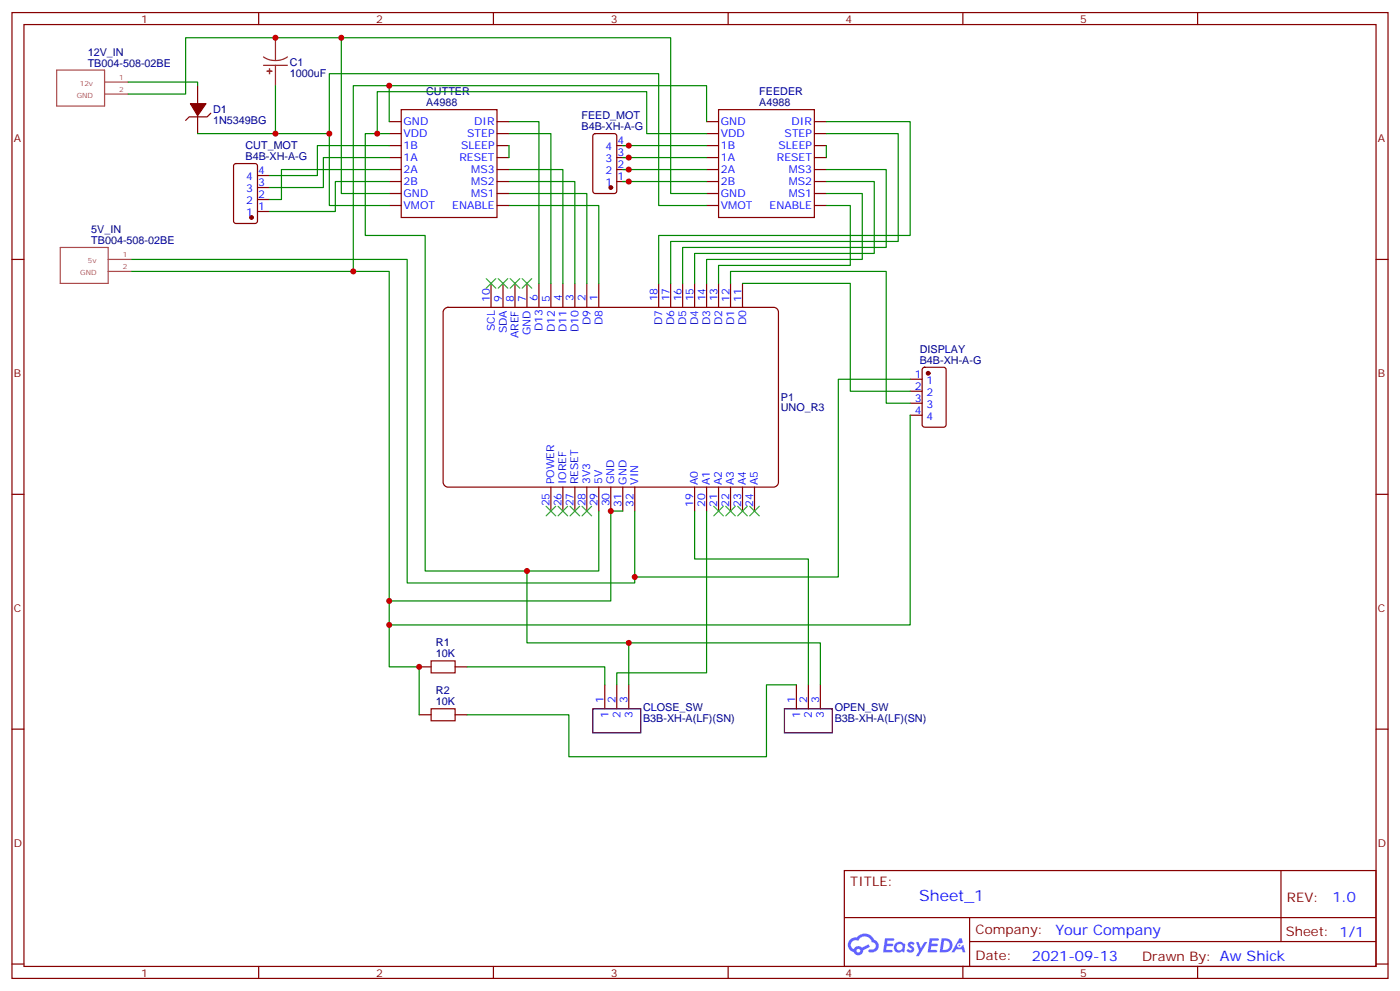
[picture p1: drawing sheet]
<svg xmlns="http://www.w3.org/2000/svg" width="412mm" height="292mm" viewBox="0 0 412 292" stroke-linecap="round" stroke-linejoin="round" font-family="sans-serif">
<g fill="none" stroke="#870000" stroke-width=".35">
<path d="M3.5 3.7h405.4v284.3h-405.4zM7.1 7.2h398.2v277.3h-398.2zM76.2 3.7v3.5M145.3 3.7v3.5M214.5 3.7v3.5M283.6 3.7v3.5M352.8 3.7v3.5M3.5 76.4h3.6M405.3 76.4h3.6M3.5 145.5h3.6M405.3 145.5h3.6M3.5 214.7h3.6"/>
<path d="M405.3 214.7h3.6M248.7 256.3h156.6v28.2h-156.6zM377.3 256.3v20.9M248.7 270.1h156.5M285.6 277.2h119.6M285.6 270.1v14.2M3.5 283.8h3.6M76.2 284.5v3.5M145.3 284.5v3.5M214.5 284.5v3.5M283.6 284.5v3.5M352.8 284.5v3.5"/>
<path d="M405.3 283.8h3.6"/>
</g>
<g fill="#5487ff">
<path d="M267.7 277.5a1.22 1.22 0 0 1 1.7 .2l-.4 .6a.47 .47 0 0 0-.3-.4 .47 .47 0 0 0-.5 .2l.1 .2a1.14 1.14 0 0 1 .8 1.8 1.14 1.14 0 0 1-1.9 0l-.2-.2 .5-.6 .7 .5a.29 .29 0 0 0 .3-.3 .29 .29 0 0 0-.2-.3 1.04 1.04 0 0 1-.6-1.7z"/>
<path d="M260.7 276.2h2.4l.3 .2-.2 .5-1.8 .1-.1 .8h1.5l.3 .4-.3 .4h-1.6l-.2 1.1h1.7l.2 .3-.2 .3-2.6 .1z"/>
<path d="M273.8 276.2h2.4l.3 .2-.1 .5-1.8 .1-.2 .8h1.6l.3 .4-.4 .4-1.6-.1-.1 1.1 1.7 .1 .2 .3-.2 .3-2.6 .1z"/>
<path d="M282.6 276.2h.7l.3 1.3-.6 .3a.69 .69 0 0 0-1 .3 .69 .69 0 0 0 .4 .9 .69 .69 0 0 0 .9-.6l.5-.2 .6 2.2h-.8l-.2-.9h-1.8l-.5 .9h-.8z"/>
<path d="M269.8 277.3h.8l.6 1.8 1.1-1.8h.9l-2.6 4.2h-.8l.9-1.5z"/>
<path d="M277.4 276.2l-.6 4.2h1.3a2.11 2.11 0 0 0 2.5-2.1 2.11 2.11 0 0 0-2.5-2.1zM278.1 277a1.39 1.39 0 0 1 1.7 1.4 1.39 1.39 0 0 1-1.8 1.2h-.3z"/>
<path d="M263.7 277.8a1.54 1.54 0 0 0-.1 2.2 1.54 1.54 0 0 0 2.2 .1l.6 .3 .3-2.3-.2-.3h-.4a1.49 1.49 0 0 0-2.4 0zM264 278.8a.94 .94 0 0 1 1.8 0 .94 .94 0 0 1-1.8 0z"/>
<path d="M250.4 276.6a2.18 2.18 0 0 0 1.1 3.7 1.44 1.44 0 0 0 1.6 .9 1.44 1.44 0 0 0 1.2-1.4l2-1.1-.5-.7-1.9 1a1.47 1.47 0 0 0-2.4 .4 1.39 1.39 0 0 1-.7-1.9 1.39 1.39 0 0 1 2-.5 2.12 2.12 0 0 1 2.2-1.3 2.12 2.12 0 0 1 1.9 1.7 1.14 1.14 0 0 1 1.1 1.4 1.14 1.14 0 0 1-1.7 .7 .43 .43 0 0 0-.5 .4 .43 .43 0 0 0 .4 .5 1.98 1.98 0 0 0 2.5-1.2 1.98 1.98 0 0 0-1.2-2.6 3.1 3.1 0 0 0-5.3-.6l-.9 .1zM252.3 279.9a.55 .55 0 0 1 1.1 0 .55 .55 0 0 1-1.1 0z"/>
<circle cx="282.6" cy="278.3" r=".26"/>
</g>
<path d="M130.8 91.1l1.1-.6h96a1.41 1.41 0 0 1 1.4 1.4v50.1a1.51 1.51 0 0 1-1.4 1.4h-96a1.51 1.51 0 0 1-1.4-1.4v-50.1z" fill="none" stroke="#800000" stroke-width=".35"/>
<g fill="none" stroke="#870000" stroke-width=".35">
<path d="M58.2 25.2v5.3M58.2 34v5.3M62.1 33.3l-1.1 1.1h-5.3l-1 1.1M114.7 39.3h3.5M114.7 35.8h3.5M118.2 32.3h28.2v31.7h-28.2zM146.4 39.3h3.5M146.4 35.8h3.5M174.9 39.5l.4-.2h5.7l.6 .5 .1 16.5-.5 .6-5.9 .1-.6-.5-.1-16.5zM208.1 39.3h3.6M208.1 35.8h3.6M211.7 32.3h28.2v31.7h-28.2z"/>
<path d="M239.9 39.3h3.5M239.9 35.8h3.5M69 48.4l.5-.2h5.6l.7 .4v16.5l-.4 .6-5.9 .1-.7-.5v-16.4zM75.8 58.7h3.6M75.8 55.2h3.6M75.8 51.7h3.6M114.7 53.4h3.5M114.7 49.9h3.5M114.7 46.4h3.5M114.7 42.9h3.5M114.7 57h3.5M146.4 53.4h3.5"/>
<path d="M146.4 49.9h3.5M146.4 46.4h3.5M146.4 42.9h3.5M146.4 57h3.5M181.7 53.4h3.5M181.7 49.9h3.5M181.7 46.4h3.5M181.7 42.9h3.5M208.1 53.4h3.6M208.1 49.9h3.6M208.1 46.4h3.6M208.1 42.9h3.6"/>
<path d="M208.1 57h3.6M239.9 53.4h3.5M239.9 49.9h3.5M239.9 46.4h3.5M239.9 42.9h3.5M239.9 57h3.5M75.8 62.3h3.6M114.7 60.5h3.5M146.4 60.5h3.5M208.1 60.5h3.6M239.9 60.5h3.5M144.6 83.4v7.1"/>
<path d="M148.2 83.4v7.1M151.7 83.4v7.1M155.2 83.4v7.1M158.7 83.4v7.1M162.3 83.4v7.1M165.8 83.4v7.1M169.3 83.4v7.1M172.9 83.4v7.1M176.4 83.4v7.1M194 83.4v7.1M197.6 83.4v7.1M201.1 83.4v7.1"/>
<path d="M204.6 83.4v7.1M208.1 83.4v7.1M211.7 83.4v7.1M215.2 83.4v7.1M218.7 83.4v7.1M268.1 111.7h3.5M268.1 115.2h3.5M268.1 118.7h3.5M271.9 108.3l.4-.2h5.7l.6 .5 .1 16.5-.5 .6-5.9 .1-.6-.5-.1-16.5zM268.1 122.2h3.5M162.3 143.4v7.1M165.8 143.4v7.1"/>
<path d="M169.3 143.4v7.1M172.9 143.4v7.1M176.4 143.4v7.1M179.9 143.4v7.1M183.4 143.4v7.1M187 143.4v7.1M204.6 143.4v7.1M208.1 143.4v7.1M211.7 143.4v7.1M215.2 143.4v7.1M218.7 143.4v7.1M222.2 143.4v7.1"/>
<path d="M123.5 196.3h3.5M134.1 196.3h3.5M123.5 210.4h3.5M134.1 210.4h3.5M178.2 201.6v7.1M181.7 201.6v7.1M185.2 201.6v7.1M234.6 201.6v7.1M238.1 201.6v7.1M241.7 201.6v7.1"/>
</g>
<path d="M16.7 20.6h14.1v10.6h-14.1zM30.8 27.7h6.9M30.8 24.2h6.9M17.7 72.8h14.2v10.6h-14.2zM31.9 79.9h6.9M31.9 76.4h6.9" fill="none" stroke="#a64a4a" stroke-width=".35"/>
<path d="M127 194.6h7.1v3.5h-7.1zM127 208.7h7.1v3.5h-7.1z" fill="none" stroke="#a10000" stroke-width=".35"/>
<g fill="#870000" stroke="#870000" stroke-width=".35">
<path d="M56.1 30.5h4.6l-2.5 3.5z"/>
<circle cx="74.1" cy="64" r=".53"/>
<circle cx="179.9" cy="55.2" r=".53"/>
<circle cx="273.4" cy="109.9" r=".53"/>
</g>
<path d="M174.6 208.7h14.1v7h-14.1zM231.1 208.7h14.1v7h-14.1z" fill="none" stroke="#000" stroke-width=".35"/>
<path d="M77.6 16.8l1.7 .8 1.8 .2M77.6 19.2h7.1M81.1 11.1v6.7M81.1 19.2v6M84.7 16.8l-1.7 .8-1.9 .2" fill="none" stroke="#8c2424" stroke-width=".35"/>
<g fill="#8c2424" stroke="#8c2424" stroke-width=".35">
<path d="M78.7 21h1.4z"/>
<path d="M79.4 20.3v1.4z"/>
</g>
<g fill="none" stroke="#008700" stroke-width=".35">
<path d="M100.5 11.1h97.1v45.9h10.5M37.7 24.2h20.5v1M37.7 27.7h17v-16.6h45.8v45.9h14.2M81.1 39.3h15.9v21.2h17.7M81.1 25.2v14.1h-22.9M97 39.3v-17.6h97v38.8h14.1M111.1 39.3h-3.5v30h17.6v98.8h51.2v-17.6M114.7 35.8v-10.6h93.4v10.6M114.7 39.3h-3.6v-12.3h79.4v12.3h17.6M114.7 25.2h-10.6v54.7M149.9 35.8h8.8v47.6M149.9 39.3h12.4v44.1"/>
<path d="M243.4 35.8h24.7v33.5h-74.1v14.1M243.4 39.3h21.2v31.8h-67v12.3M114.7 42.9h-21.2v8.8h-14.1M114.7 46.4h-19.5v8.8h-15.8M114.7 49.9h-31.8v8.8h-3.5M114.7 53.4h-15.9v8.9h-19.4M149.9 49.9h15.9v33.5M149.9 53.4h19.4v30M149.9 57h23v26.4M149.9 42.9v3.5M183.4 42.9h24.7M183.4 46.4h24.7"/>
<path d="M183.4 49.9h24.7M183.4 53.4h24.7M243.4 49.9h17.7v22.9h-60v10.6M243.4 53.4h14.1v21.2h-52.9v8.8M243.4 57h10.6v19.4h-45.9v7M243.4 42.9v3.5M38.8 79.9h75.9v97h65.2v-26.4h3.5M38.8 76.4h81.1v95.2h67.1v-21.1M149.9 60.5h26.5v22.9M243.4 60.5h7.1v17.6h-38.8v5.3M215.2 83.4v-3.5h45.9v38.8h7M218.7 83.4h31.8v31.8h17.6"/>
<path d="M268.1 111.7h-21.2v58.2h-59.9M268.1 122.2v61.8h-153.4M204.6 150.5v14.1h33.5v37M208.1 150.5v47.6h-26.4v3.5M114.7 176.9v19.4h8.8v14.1M155.2 168.1v21.2h30v12.3M137.6 196.3h40.6v5.3M185.2 189.3h56.5v12.3M234.6 201.6h-8.8v21.2h-58.2v-12.4h-30"/>
</g>
<g fill="none" stroke="#3c3" stroke-width=".35">
<path d="M143.2 82l2.8 2.8M146 82l-2.8 2.8M146.8 82l2.8 2.8M149.6 82l-2.8 2.8M150.3 82l2.8 2.8M153.1 82l-2.8 2.8M153.8 82l2.8 2.8M156.6 82l-2.8 2.8M160.9 149l2.8 2.9M163.7 149l-2.8 2.9M164.4 149l2.8 2.9M167.2 149l-2.8 2.9"/>
<path d="M167.9 149l2.8 2.9M170.7 149l-2.8 2.9M171.4 149l2.9 2.9M174.3 149l-2.9 2.9M210.3 149l2.8 2.9M213.1 149l-2.8 2.9M213.8 149l2.8 2.9M216.6 149l-2.8 2.9M217.3 149l2.8 2.9M220.1 149l-2.8 2.9M220.8 149l2.9 2.9M223.7 149l-2.9 2.9"/>
</g>
<g fill="#c00">
<circle cx="81.1" cy="11.1" r=".88"/>
<circle cx="100.5" cy="11.1" r=".88"/>
<circle cx="81.1" cy="39.3" r=".88"/>
<circle cx="97" cy="39.3" r=".88"/>
<circle cx="179.9" cy="150.5" r=".88"/>
<circle cx="104.1" cy="79.9" r=".88"/>
<circle cx="114.7" cy="25.2" r=".88"/>
<circle cx="111.1" cy="39.3" r=".88"/>
<circle cx="185.2" cy="53.4" r=".88"/>
<circle cx="185.2" cy="49.9" r=".88"/>
<circle cx="185.2" cy="46.4" r=".88"/>
<circle cx="185.2" cy="42.9" r=".88"/>
<circle cx="187" cy="169.9" r=".88"/>
<circle cx="155.2" cy="168.1" r=".88"/>
<circle cx="185.2" cy="189.3" r=".88"/>
<circle cx="114.7" cy="176.9" r=".88"/>
<circle cx="123.5" cy="196.3" r=".88"/>
<circle cx="114.7" cy="184" r=".88"/>
</g>
<text font-size="4.6" fill="#00f" x="270.8" y="265.3">Sheet_1</text>
<g font-size="4.2" fill="#00f">
<text x="392.5" y="265.6">1.0</text>
<text x="310.9" y="275.1">Your Company</text>
<text x="304" y="282.9">2021-09-13</text>
</g>
<g font-size="3.9" fill="#800">
<text x="250.5" y="260.9">TITLE:</text>
<text x="379.1" y="265.6">REV:</text>
<text x="287.4" y="275.1">Company:</text>
<text x="378.7" y="275.7">Sheet: 1/1</text>
<text x="287.4" y="282.8">Date:</text>
<text x="336.4" y="282.8">Drawn By: Aw Shick</text>
</g>
<g font-size="3.2" fill="#800">
<text x="41.6" y="6.7">1</text>
<text x="110.8" y="6.7">2</text>
<text x="179.9" y="6.7">3</text>
<text x="249.1" y="6.7">4</text>
<text x="318.2" y="6.7">5</text>
<text x="4.1" y="41.8">A</text>
<text x="405.9" y="41.8">A</text>
<text x="4.1" y="110.9">B</text>
<text x="405.9" y="110.9">B</text>
<text x="4.1" y="180.1">C</text>
<text x="405.9" y="180.1">C</text>
<text x="4.1" y="249.2">D</text>
<text x="405.9" y="249.2">D</text>
<text x="41.6" y="287.5">1</text>
<text x="110.8" y="287.5">2</text>
<text x="179.9" y="287.5">3</text>
<text x="249.1" y="287.5">4</text>
<text x="318.2" y="287.5">5</text>
</g>
<g font-size="3.2" fill="#000080">
<text x="25.8" y="16.4">12V_IN</text>
<text x="25.8" y="19.6">TB004-508-02BE</text>
<text x="85.4" y="22.5">1000uF</text>
<text x="85.4" y="19.3">C1</text>
<text x="125.5" y="28">CUTTER</text>
<text x="223.7" y="28">FEEDER</text>
<text x="62.8" y="33.3">D1</text>
<text x="125.5" y="31.2">A4988</text>
<text x="171.3" y="35">FEED_MOT</text>
<text x="223.7" y="31.2">A4988</text>
<text x="62.8" y="36.5">1N5349BG</text>
<text x="171.3" y="38.3">B4B-XH-A-G</text>
<text x="72.3" y="47.1">B4B-XH-A-G</text>
<text x="72.3" y="43.9">CUT_MOT</text>
<text x="26.9" y="71.8">TB004-508-02BE</text>
<text x="26.9" y="68.6">5V_IN</text>
<text x="270.9" y="107.1">B4B-XH-A-G</text>
<text x="270.9" y="103.9">DISPLAY</text>
<text x="230" y="118.1">P1</text>
<text x="230" y="121.1">UNO_R3</text>
<text x="128.4" y="190.3">R1</text>
<text x="128.4" y="193.5">10K</text>
<text x="128.4" y="207.6">10K</text>
<text x="128.4" y="204.4">R2</text>
<text x="189.4" y="209.4">CLOSE_SW</text>
<text x="245.9" y="209.4">OPEN_SW</text>
<text x="189.4" y="212.5">B3B-XH-A(LF)(SN)</text>
<text x="245.9" y="212.5">B3B-XH-A(LF)(SN)</text>
</g>
<g font-size="3.2" fill="#00f">
<text x="118.9" y="36.9">GND</text>
<text x="118.9" y="40.4">VDD</text>
<text x="137.7" y="40.4">STEP</text>
<text x="139.7" y="36.9">DIR</text>
<text x="212.4" y="36.9">GND</text>
<text x="212.4" y="40.4">VDD</text>
<text x="231.1" y="40.4">STEP</text>
<text x="233.2" y="36.9">DIR</text>
<text x="118.9" y="43.9">1B</text>
<text x="118.9" y="47.4">1A</text>
<text x="135.4" y="47.4">RESET</text>
<text x="135.8" y="43.9">SLEEP</text>
<text x="178.4" y="47.8">3</text>
<text x="178.4" y="44.3">4</text>
<text x="181.9" y="46">3</text>
<text x="181.9" y="42.5">4</text>
<text x="212.4" y="43.9">1B</text>
<text x="212.4" y="47.4">1A</text>
<text x="228.8" y="47.4">RESET</text>
<text x="229.3" y="43.9">SLEEP</text>
<text x="72.5" y="53.1">4</text>
<text x="76" y="51.3">4</text>
<text x="118.9" y="51">2A</text>
<text x="138.8" y="51">MS3</text>
<text x="178.4" y="51.3">2</text>
<text x="181.9" y="53.1">1</text>
<text x="181.9" y="49.6">2</text>
<text x="212.4" y="51">2A</text>
<text x="232.3" y="51">MS3</text>
<text x="72.5" y="56.6">3</text>
<text x="76" y="58.4">2</text>
<text x="76" y="54.9">3</text>
<text x="118.9" y="54.5">2B</text>
<text x="118.9" y="58">GND</text>
<text x="138.8" y="58">MS1</text>
<text x="138.8" y="54.5">MS2</text>
<text x="178.4" y="54.9">1</text>
<text x="212.4" y="54.5">2B</text>
<text x="212.4" y="58">GND</text>
<text x="232.3" y="58">MS1</text>
<text x="232.3" y="54.5">MS2</text>
<text x="72.5" y="63.7">1</text>
<text x="72.5" y="60.1">2</text>
<text x="76" y="61.9">1</text>
<text x="118.9" y="61.6">VMOT</text>
<text x="133.2" y="61.6">ENABLE</text>
<text x="212.4" y="61.6">VMOT</text>
<text x="226.7" y="61.6">ENABLE</text>
<text x="144.3" y="88.9" transform="rotate(-90 144.3 88.9)">10</text>
<text x="147.8" y="88.9" transform="rotate(-90 147.8 88.9)">9</text>
<text x="151.4" y="88.9" transform="rotate(-90 151.4 88.9)">8</text>
<text x="154.9" y="88.9" transform="rotate(-90 154.9 88.9)">7</text>
<text x="158.3" y="88.6" transform="rotate(-90 158.3 88.6)">6</text>
<text x="162" y="88.8" transform="rotate(-90 162 88.8)">5</text>
<text x="165.5" y="88.8" transform="rotate(-90 165.5 88.8)">4</text>
<text x="169" y="88.8" transform="rotate(-90 169 88.8)">3</text>
<text x="172.5" y="88.8" transform="rotate(-90 172.5 88.8)">2</text>
<text x="176" y="88.8" transform="rotate(-90 176 88.8)">1</text>
<text x="193.7" y="88.7" transform="rotate(-90 193.7 88.7)">18</text>
<text x="197.2" y="88.7" transform="rotate(-90 197.2 88.7)">17</text>
<text x="200.7" y="88.7" transform="rotate(-90 200.7 88.7)">16</text>
<text x="204.3" y="88.7" transform="rotate(-90 204.3 88.7)">15</text>
<text x="207.8" y="88.7" transform="rotate(-90 207.8 88.7)">14</text>
<text x="211.3" y="88.7" transform="rotate(-90 211.3 88.7)">13</text>
<text x="214.9" y="88.9" transform="rotate(-90 214.9 88.9)">12</text>
<text x="218.4" y="88.9" transform="rotate(-90 218.4 88.9)">11</text>
<text x="173.9" y="95.7" transform="rotate(-90 173.9 95.7)">D9</text>
<text x="177.5" y="95.7" transform="rotate(-90 177.5 95.7)">D8</text>
<text x="195.1" y="95.7" transform="rotate(-90 195.1 95.7)">D7</text>
<text x="198.6" y="95.7" transform="rotate(-90 198.6 95.7)">D6</text>
<text x="202.1" y="95.7" transform="rotate(-90 202.1 95.7)">D5</text>
<text x="205.7" y="95.7" transform="rotate(-90 205.7 95.7)">D4</text>
<text x="209.2" y="95.7" transform="rotate(-90 209.2 95.7)">D3</text>
<text x="212.7" y="95.7" transform="rotate(-90 212.7 95.7)">D2</text>
<text x="216.3" y="95.8" transform="rotate(-90 216.3 95.8)">D1</text>
<text x="219.8" y="95.8" transform="rotate(-90 219.8 95.8)">D0</text>
<text x="145.7" y="97.5" transform="rotate(-90 145.7 97.5)">SCL</text>
<text x="149.2" y="98.1" transform="rotate(-90 149.2 98.1)">SDA</text>
<text x="152.8" y="99.6" transform="rotate(-90 152.8 99.6)">AREF</text>
<text x="156.3" y="98.6" transform="rotate(-90 156.3 98.6)">GND</text>
<text x="159.8" y="97.6" transform="rotate(-90 159.8 97.6)">D13</text>
<text x="163.4" y="97.7" transform="rotate(-90 163.4 97.7)">D12</text>
<text x="166.9" y="97.7" transform="rotate(-90 166.9 97.7)">D11</text>
<text x="170.4" y="97.7" transform="rotate(-90 170.4 97.7)">D10</text>
<text x="269.4" y="111.3">1</text>
<text x="272.9" y="113.1">1</text>
<text x="269.4" y="114.8">2</text>
<text x="269.4" y="118.4">3</text>
<text x="272.9" y="116.6">2</text>
<text x="269.4" y="121.9">4</text>
<text x="272.9" y="120.1">3</text>
<text x="272.9" y="123.6">4</text>
<text x="163.3" y="142.6" transform="rotate(-90 163.3 142.6)">POWER</text>
<text x="166.8" y="142.6" transform="rotate(-90 166.8 142.6)">IOREF</text>
<text x="170.3" y="142.6" transform="rotate(-90 170.3 142.6)">RESET</text>
<text x="173.9" y="142.6" transform="rotate(-90 173.9 142.6)">3V3</text>
<text x="177.4" y="142.6" transform="rotate(-90 177.4 142.6)">5V</text>
<text x="180.9" y="142.6" transform="rotate(-90 180.9 142.6)">GND</text>
<text x="184.5" y="142.7" transform="rotate(-90 184.5 142.7)">GND</text>
<text x="188" y="142.7" transform="rotate(-90 188 142.7)">VIN</text>
<text x="205.6" y="142.8" transform="rotate(-90 205.6 142.8)">A0</text>
<text x="209.1" y="142.8" transform="rotate(-90 209.1 142.8)">A1</text>
<text x="212.7" y="142.8" transform="rotate(-90 212.7 142.8)">A2</text>
<text x="216.2" y="142.8" transform="rotate(-90 216.2 142.8)">A3</text>
<text x="219.7" y="142.8" transform="rotate(-90 219.7 142.8)">A4</text>
<text x="223.2" y="142.8" transform="rotate(-90 223.2 142.8)">A5</text>
<text x="161.9" y="149.1" transform="rotate(-90 161.9 149.1)">25</text>
<text x="165.4" y="149.1" transform="rotate(-90 165.4 149.1)">26</text>
<text x="168.9" y="149.1" transform="rotate(-90 168.9 149.1)">27</text>
<text x="172.5" y="149.1" transform="rotate(-90 172.5 149.1)">28</text>
<text x="176" y="149.1" transform="rotate(-90 176 149.1)">29</text>
<text x="179.5" y="149.1" transform="rotate(-90 179.5 149.1)">30</text>
<text x="183.1" y="149.2" transform="rotate(-90 183.1 149.2)">31</text>
<text x="186.6" y="149.2" transform="rotate(-90 186.6 149.2)">32</text>
<text x="204.2" y="149.3" transform="rotate(-90 204.2 149.3)">19</text>
<text x="207.7" y="149.3" transform="rotate(-90 207.7 149.3)">20</text>
<text x="211.2" y="149.3" transform="rotate(-90 211.2 149.3)">21</text>
<text x="214.8" y="149.3" transform="rotate(-90 214.8 149.3)">22</text>
<text x="218.3" y="149.3" transform="rotate(-90 218.3 149.3)">23</text>
<text x="221.8" y="149.3" transform="rotate(-90 221.8 149.3)">24</text>
<text x="177.8" y="206.9" transform="rotate(-90 177.8 206.9)">1</text>
<text x="181.3" y="206.9" transform="rotate(-90 181.3 206.9)">2</text>
<text x="184.9" y="206.9" transform="rotate(-90 184.9 206.9)">3</text>
<text x="234.2" y="206.9" transform="rotate(-90 234.2 206.9)">1</text>
<text x="237.8" y="206.9" transform="rotate(-90 237.8 206.9)">2</text>
<text x="241.3" y="206.9" transform="rotate(-90 241.3 206.9)">3</text>
<text x="179.2" y="211.4" transform="rotate(-90 179.2 211.4)">1</text>
<text x="182.7" y="211.4" transform="rotate(-90 182.7 211.4)">2</text>
<text x="186.3" y="211.4" transform="rotate(-90 186.3 211.4)">3</text>
<text x="235.7" y="211.4" transform="rotate(-90 235.7 211.4)">1</text>
<text x="239.2" y="211.4" transform="rotate(-90 239.2 211.4)">2</text>
<text x="242.7" y="211.4" transform="rotate(-90 242.7 211.4)">3</text>
</g>
<g font-size="2.1" fill="#a54b4b">
<text x="35.1" y="23.5">1</text>
<text x="22.6" y="28.7">GND</text>
<text x="23.5" y="25.2">12v</text>
<text x="35.1" y="27">2</text>
<text x="25.9" y="77.4">5v</text>
<text x="36.1" y="75.7">1</text>
<text x="23.6" y="80.9">GND</text>
<text x="36.1" y="79.2">2</text>
</g>
</svg>
